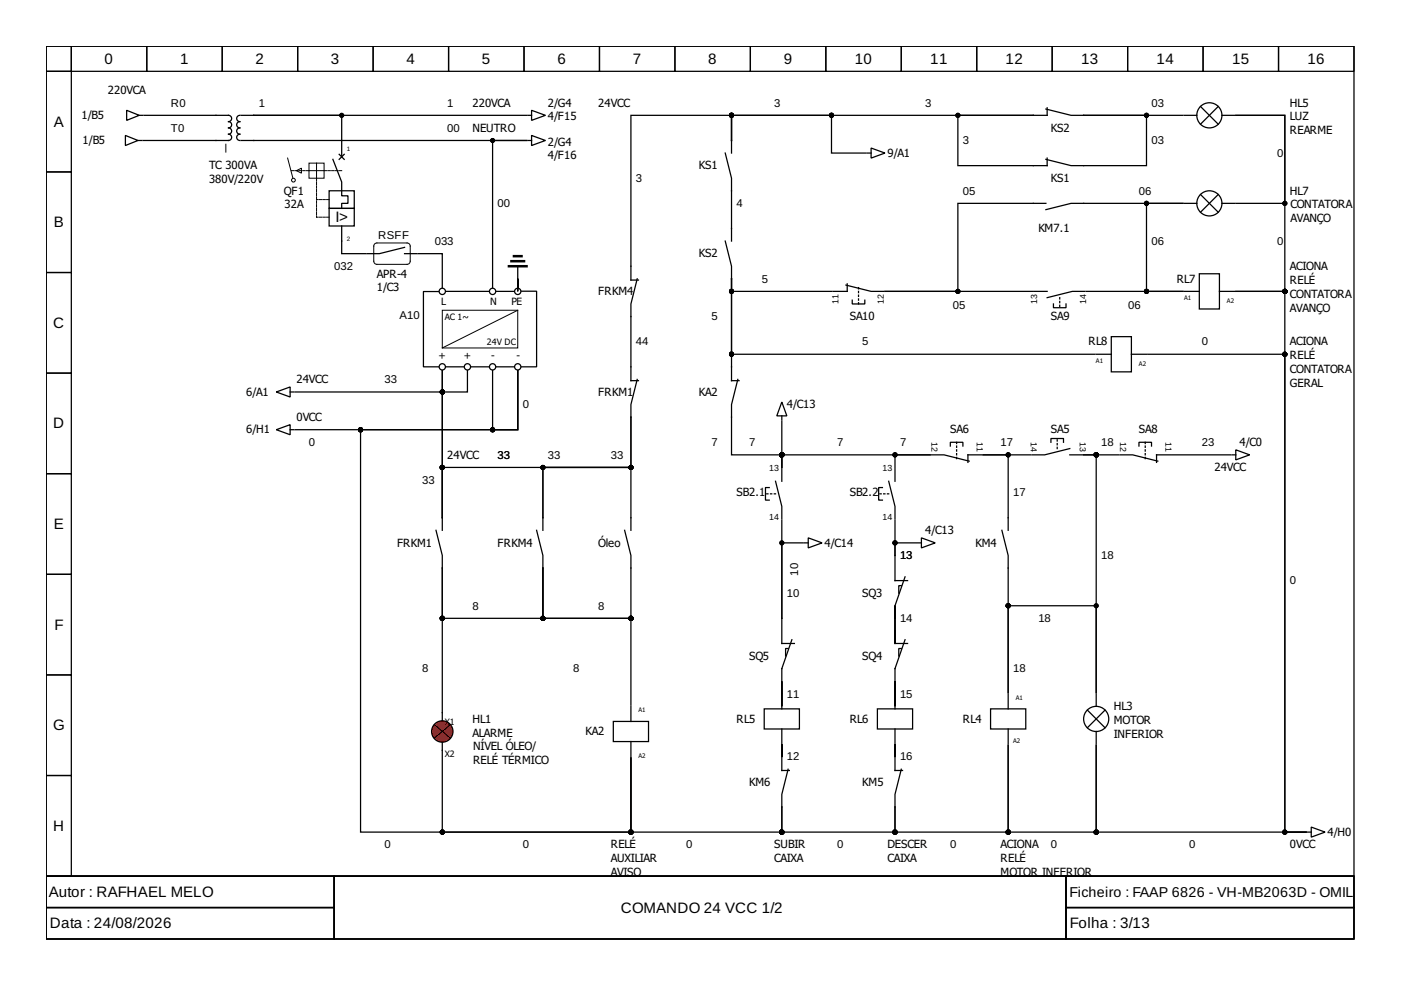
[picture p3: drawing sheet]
<svg xmlns="http://www.w3.org/2000/svg" width="297mm" height="210mm" viewBox="0 0 297 210" stroke-linecap="round" stroke-linejoin="round" font-family="sans-serif">
<g fill="none" stroke="#000" stroke-width=".27">
<path d="M9.8 9.8h277.3v176h-277.3zM9.8 9.8h5.3v5.3h-5.3zM9.8 15.1h5.3v21.4h-5.3zM15.1 9.8h16v5.3h-16zM31.1 9.8h16v5.3h-16zM47.1 9.8h16v5.3h-16zM63.1 9.8h16v5.3h-16zM79.1 9.8h16v5.3h-16zM95.1 9.8h16v5.3h-16zM111.1 9.8h16v5.3h-16zM127.1 9.8h16v5.3h-16zM143.1 9.8h16v5.3h-16z"/>
<path d="M159.1 9.8h16v5.3h-16zM175.1 9.8h16v5.3h-16zM191.1 9.8h16v5.3h-16zM207.1 9.8h16v5.3h-16zM223.1 9.8h16v5.3h-16zM239.1 9.8h16v5.3h-16zM255.1 9.8h16v5.3h-16zM271.1 9.8h16v5.3h-16zM9.8 36.5h5.3v21.3h-5.3zM26.6 28.7l2.7 1.1-2.7 1.1zM26.9 23.4l2.6 1.1-2.6 1zM29.3 29.8h.8"/>
<path d="M29.5 24.5h.8M45.8 24.5h2.6a.67 .67 0 0 1 .7 .6 .67 .67 0 0 1-.7 .7 .67 .67 0 0 1 .7 .7 .67 .67 0 0 1-.7 .6 .67 .67 0 0 1 .7 .7 .67 .67 0 0 1-.7 .7 .67 .67 0 0 1 .7 .6 .67 .67 0 0 1-.7 .7h-2.6M50.8 24.5a.67 .67 0 0 0-.6 .6 .67 .67 0 0 0 .6 .7 .67 .67 0 0 0-.6 .7 .67 .67 0 0 0 .6 .6 .67 .67 0 0 0-.6 .7 .67 .67 0 0 0 .6 .7 .67 .67 0 0 0-.6 .6 .67 .67 0 0 0 .6 .7M51.1 29.8h2.7M51.1 24.5h2.7M70.6 33.8l1.8 4.8v2.9h1.4v1.6h-1.4v1.1M71.9 32.7l1.1 1.1M72.4 29.8v3.5M73 32.7l-1.1 1.1M111.9 29.8h.8M111.9 24.5h.8M112.7 28.7l2.9 1.1-2.9 1.1z"/>
<path d="M112.7 23.4l2.9 1.1-2.9 1zM153.8 32.5l1.3 5.3v2.7M155.1 29.8v2.7M183.9 32.5h.8M184.7 31.4l2.9 1.1-2.9 1zM221.7 23.1l5.4 1.4h2.6M221.7 33.8l5.4 1.3h2.6M222 22.9v1.6h-2.9M222 33.5v1.6h-2.9M251.1 24.5h2.6M254.5 22.6l3.8 3.7M258.3 22.6l-3.8 3.7"/>
<path d="M259.1 24.5h2.6M9.8 57.8h5.3v21.3h-5.3zM69.8 40.5h5.3v3.7h-5.3zM69.8 44.2h5.3v3.7h-5.3zM72.4 47.9v3.2M85.8 52.4l-5.4 1.4h-2.6M85.8 53.8h2.6M109.8 56.4v2.7M133.8 56.4v3h1.6M135.1 59.1l-1.3 5.3v2.7M153.8 51.1l1.3 5.3v2.7M155.1 48.4v2.7"/>
<path d="M219.1 43.1h2.6M229.7 43.1h-2.6l-5.4 1.3M9.8 79.1h5.3v21.3h-5.3zM93 61.8h-3.2v16h3.2M94.5 61.8h9.1M94.6 77.8h3.7M99.9 77.8h3.7M105.2 61.8h3.8M105.2 77.8h3.8M110.6 61.7h3.2v16.1h-3.2M133.8 77.8v2.9h1.6M179.4 60.4l5.3 1.4h2.7"/>
<path d="M179.6 60.2v1.6h-2.9M180.7 63.6v.8h2.7v-.8M219.4 61.8h2.6M223.3 64.4v.8h2.7v-.8M230 61.8h-2.7l-5.3 1.3M232.4 75.1h3.2M235.6 71.4h4.3v7.4h-4.3zM239.9 75.1h3.2M58.6 91.1l2.9-1.1v2.2zM58.6 83.1l2.9-1.1v2.2zM61.5 91.1h.8M61.5 83.1h.8"/>
<path d="M135.1 80.4l-1.3 5.4v2.6M165.8 85.2l1 3h-2.1zM165.8 88.2v.8M165.8 99.4v2.6M189.8 99.4v2.6M197.5 96.4h2.7l5.3 1.4M201.5 94.6v-.8h2.7v.8M208.2 96.4h-3v1.6M222.8 93.8v-.8h2.7v.8M226.8 95.1l-5.3 1.3h-2.7M226.8 96.4h2.7M237.5 96.4h2.6l5.4 1.4"/>
<path d="M241.5 94.6v-.8h2.6v.8M248.1 96.4h-2.9v1.6M261.2 96.4h.8M262 95.4l2.9 1-2.9 1.1zM9.8 100.4h5.3v21.4h-5.3zM92.4 112.4l1.4 5.4v2.6M93.8 109.8v2.6M113.8 112.4l1.3 5.4v2.6M115.1 109.8v2.6M132.4 112.4l1.4 5.4v2.6M133.8 109.8v2.6M163.1 103.4h-.8v2.6h.8"/>
<path d="M164.4 102l1.4 5.4v2.6M170.6 115.1h.8M171.4 114l2.9 1.1-2.9 1.1zM187.1 103.4h-.8v2.6h.8M188.4 102l1.4 5.4v2.6M189.8 117.8v5.3h2.6M194.6 115.1h.8M195.4 114l2.9 1.1-2.9 1.1zM212.4 112.4l1.4 5.4v2.6M213.8 109.8v2.6M9.8 121.8h5.3v21.3h-5.3zM165.8 131.1v5.3h2.6"/>
<path d="M167.1 137.5h-.5v1.6M167.9 135.6l-2.1 6.2v8.5M191.1 137.5h-.5v1.6M191.1 124.2h-.5v1.6M191.9 122.3l-2.1 6.1v8h2.6M191.9 135.6l-2.1 6.2v8.5M9.8 143.1h5.3v21.3h-5.3zM93.8 151.1v8M130 153h7.5v4.2h-7.5zM133.8 149.8v3.2M133.8 157.2v3.2M162 150.3h7.5v4.3h-7.5z"/>
<path d="M165.8 154.6v3.2M186 150.3h7.5v4.3h-7.5zM189.8 154.6v3.2M210 150.3h7.5v4.3h-7.5zM213.8 147.1v3.2M213.8 154.6v3.2M230.5 150.6l3.8 3.7M232.4 147.1v2.7M232.4 155.1v2.7M234.3 150.6l-3.8 3.7M9.8 164.4h5.3v21.4h-5.3zM165.8 160.4v3h1.6"/>
<path d="M167.1 163.1l-1.3 5.3v2.7M189.8 160.4v3h1.6M191.1 163.1l-1.3 5.3v2.7M277.2 176.4h.8M278 175.4l2.9 1-2.9 1.1zM9.8 185.8h277.3v13.3h-277.3zM9.8 185.8h61v6.6h-61zM9.8 192.4h61v6.7h-61zM70.8 185.8h155.2v13.3h-155.2zM226 185.8h61.1v6.6h-61.1zM226 192.4h61.1v6.7h-61.1z"/>
<circle cx="256.4" cy="24.5" r="2.67"/>
<circle cx="93.8" cy="77.8" r=".67"/>
<circle cx="93.8" cy="61.8" r=".67"/>
<circle cx="99.1" cy="77.8" r=".67"/>
<circle cx="104.4" cy="77.8" r=".67"/>
<circle cx="104.4" cy="61.8" r=".67"/>
<circle cx="109.8" cy="77.8" r=".67"/>
<circle cx="109.8" cy="61.8" r=".67"/>
<circle cx="232.4" cy="152.4" r="2.67"/>
</g>
<g fill="none" stroke="#000" stroke-width=".21">
<path d="M61 33.5l1.1 4.3M62.8 36.2l1.1-.5v1zM65.5 34.6h3.2v3.2h-3.2zM65.5 36.2h3.2M67.1 34.6v3.2M79.4 51.7l.5-.2h6.4a.67 .67 0 0 1 .7 .7v3.2a.67 .67 0 0 1-.7 .6h-6.4a.67 .67 0 0 1-.7-.6v-3.2zM93.8 65.8h16v8h-16zM109.8 65.8l-16 8"/>
<circle cx="62.2" cy="38.2" r=".4"/>
</g>
<path d="M61.8 36.2h3.7M67.1 37.8v8.2M68.7 36.2h3.7M69.8 42.3h-2.7M69.8 46h-2.7" fill="none" stroke="#000" stroke-width=".21" stroke-dasharray=".5 .3"/>
<path d="M182 64.4v-3.4M224.7 65v-2.4M202.8 93.8v3.4M224.1 93.2v2.4M242.8 93.8v3.4M162.6 104.7h2.4M186.6 104.7h2.4" fill="none" stroke="#000" stroke-width=".27" stroke-dasharray=".3 .5"/>
<path d="M107.9 56.4h3.7M108.4 55.4h2.7M109 54.3h1.6" fill="none" stroke="#000" stroke-width=".53"/>
<circle cx="93.8" cy="155.1" r="2.27" fill="#f00" stroke="#000" stroke-width=".27"/>
<g fill="none" stroke="#000" stroke-width=".27">
<path d="M30.3 29.8h15.5M30.6 24.5h15.2M53.8 29.8h57.8h-7.2v31.2M111.6 24.5h-57.8h18.6v5.3M155.1 29.8v-5.3h21.2v8h7.3M155.1 29.8v-5.3h64h-16v10.6h16M155.1 29.8v-5.3h-21.3v31.9M250.8 24.5h-21.1h13.4v10.6h-13.4M72.4 51.1v2.7h5.1M88.7 53.8h5.1v7.2M109.8 59.1v2.7v-2.7v1.9M155.1 59.1v16h77"/>
<path d="M155.1 59.1v21.6h1.6M155.1 40.5v7.9M155.1 59.1v2.7h21.3M219.1 43.1h-16v18.7h-15.5h31.5M229.7 43.1h21.1h-7.7v18.7h7.7h-20.5M251.1 43.1h2.6M254.3 58h4.2v7.5h-4.2zM254.5 41.2l3.8 3.8M258.3 41.2l-3.8 3.8M259.1 43.1h2.6M262 43.1h10.4v-18.6h-10.4h10.4v37.3h-10.4h10.4v114.6h4.5M99.1 78.6v4.5h-5.3v26.7"/>
<path d="M104.4 78.6v12.5h5.4v-12.5M109.8 78.6v12.5h-33.4v85.3h57.4v-15.7M109.8 78.6v12.5h-47.2M133.8 67.1v10.7M243.3 75.1h29.1v101.3h4.5M251.1 61.8h3.2M258.5 61.8h3.2M62.6 83.1h31.2v-4.5v31.2M156.4 80.4l-1.3 5.4v10.6h10.7v2.7M165.8 89.2v9.9M165.8 99.1v-2.7h31.4h-7.4v2.7M218.6 96.4h-10.2h5.4v13.4"/>
<path d="M237.2 96.4h-7.5h2.7v50.4v-18.4h-18.6v18.4v-26.4M248.4 96.4h12.5M93.8 109.8v-10.7h40v-10.7v10.7h-18.7v8v2.7v-10.7h18.7v10.7M165.8 110.3v20.8v-16h4.5M189.8 110.3v7.5v-2.7h4.5M115.1 120.4v10.7h18.7v-10.7M115.1 120.4v10.7h18.7v18.4M115.1 120.4v10.7h-21.3v-10.7v30.7M189.8 131.1v-2.7v8v-2.6M92.1 153.7l3.3 2.8M93.8 159.1v17.3h40v-15.7M95.4 153.7l-3.3 2.8"/>
<path d="M165.8 158v2.4v-2.6v2.6M165.8 146.8v-2.4v5.4v-2.7M189.8 158v2.4v-2.6v2.6M189.8 146.8v-2.4v5.4v-2.7M133.8 160.7v15.7h32v-5.3v5.3h24v-5.3v5.3h24v-18.4v18.4h18.6v-18.4v18.4h44.5"/>
<circle cx="256.4" cy="43.1" r="2.67"/>
</g>
<g fill="#000" stroke="#000" stroke-width=".27">
<circle cx="72.4" cy="24.5" r=".4"/>
<circle cx="104.4" cy="29.8" r=".4"/>
<circle cx="155.1" cy="24.5" r=".4"/>
<circle cx="176.3" cy="24.5" r=".4"/>
<circle cx="203.1" cy="24.5" r=".4"/>
<circle cx="243.1" cy="24.5" r=".4"/>
<circle cx="243.1" cy="43.1" r=".4"/>
<circle cx="272.4" cy="43.1" r=".4"/>
<circle cx="155.1" cy="75.1" r=".4"/>
<circle cx="155.1" cy="61.8" r=".4"/>
<circle cx="203.1" cy="61.8" r=".4"/>
<circle cx="243.1" cy="61.8" r=".4"/>
<circle cx="272.4" cy="75.1" r=".4"/>
<circle cx="272.4" cy="61.8" r=".4"/>
<circle cx="76.4" cy="91.1" r=".4"/>
<circle cx="93.8" cy="83.1" r=".4"/>
<circle cx="93.8" cy="99.1" r=".4"/>
<circle cx="104.4" cy="91.1" r=".4"/>
<circle cx="115.1" cy="99.1" r=".4"/>
<circle cx="133.8" cy="99.1" r=".4"/>
<circle cx="165.8" cy="96.4" r=".4"/>
<circle cx="189.8" cy="96.4" r=".4"/>
<circle cx="213.8" cy="96.4" r=".4"/>
<circle cx="232.4" cy="96.4" r=".4"/>
<circle cx="165.8" cy="115.1" r=".4"/>
<circle cx="189.8" cy="115.1" r=".4"/>
<circle cx="93.8" cy="131.1" r=".4"/>
<circle cx="115.1" cy="131.1" r=".4"/>
<circle cx="133.8" cy="131.1" r=".4"/>
<circle cx="213.8" cy="128.4" r=".4"/>
<circle cx="232.4" cy="128.4" r=".4"/>
<circle cx="93.8" cy="176.4" r=".4"/>
<circle cx="133.8" cy="176.4" r=".4"/>
<circle cx="165.8" cy="176.4" r=".4"/>
<circle cx="189.8" cy="176.4" r=".4"/>
<circle cx="213.8" cy="176.4" r=".4"/>
<circle cx="232.4" cy="176.4" r=".4"/>
<circle cx="272.4" cy="176.4" r=".4"/>
</g>
<g font-size="3.2">
<text x="22.2" y="13.5">0</text>
<text x="38.2" y="13.5">1</text>
<text x="54.2" y="13.5">2</text>
<text x="70.2" y="13.5">3</text>
<text x="86.2" y="13.5">4</text>
<text x="102.2" y="13.5">5</text>
<text x="118.2" y="13.5">6</text>
<text x="134.2" y="13.5">7</text>
<text x="150.2" y="13.5">8</text>
<text x="166.2" y="13.5">9</text>
<text x="181.2" y="13.5">10</text>
<text x="197.2" y="13.5">11</text>
<text x="213.2" y="13.5">12</text>
<text x="229.2" y="13.5">13</text>
<text x="245.2" y="13.5">14</text>
<text x="261.2" y="13.5">15</text>
<text x="277.2" y="13.5">16</text>
<text x="11.4" y="26.9">A</text>
<text x="48.4" y="30.6" transform="rotate(90 48.4 30.6)">_</text>
<text x="71.1" y="47.1">I&gt;</text>
<text x="11.4" y="48.2">B</text>
<text x="11.3" y="69.5">C</text>
<text x="11.3" y="90.8">D</text>
<text x="11.4" y="112.2">E</text>
<text x="11.5" y="133.5">F</text>
<text x="11.3" y="154.8">G</text>
<text x="11.3" y="176.2">H</text>
<text x="10.3" y="190.2">Autor : RAFHAEL MELO</text>
<text x="10.6" y="196.8">Data : 24/08/2026</text>
<text x="131.6" y="193.5">COMANDO 24 VCC 1/2</text>
<text x="226.8" y="196.8">Folha : 3/13</text>
</g>
<text font-size="3" x="226.8" y="190.1">Ficheiro : FAAP 6826 - VH-MB2063D - OMIL</text>
<g font-size="2.4">
<text x="22.9" y="19.9">220VCA</text>
<text x="36.2" y="22.6">R0</text>
<text x="54.8" y="22.6">1</text>
<text x="94.8" y="22.6">1</text>
<text x="100.2" y="22.6">220VCA</text>
<text x="116.2" y="22.6">2/G4</text>
<text x="126.8" y="22.6">24VCC</text>
<text x="164.2" y="22.6">3</text>
<text x="196.2" y="22.6">3</text>
<text x="244.1" y="22.6">03</text>
<text x="273.5" y="22.6">HL5</text>
<text x="17.3" y="25.3">1/B5</text>
<text x="36.2" y="27.9">T0</text>
<text x="94.8" y="27.9">00</text>
<text x="100.2" y="27.9">NEUTRO</text>
<text x="116.2" y="25.5">4/F15</text>
<text x="222.8" y="27.9">KS2</text>
<text x="273.5" y="25.5">LUZ</text>
<text x="273.5" y="28.5">REARME</text>
<text x="17.5" y="30.6">1/B5</text>
<text x="44.3" y="35.9">TC 300VA</text>
<text x="116.2" y="30.9">2/G4</text>
<text x="116.2" y="33.8">4/F16</text>
<text x="148.2" y="35.9">KS1</text>
<text x="188.2" y="33.3">9/A1</text>
<text x="204.2" y="30.6">3</text>
<text x="244.1" y="30.6">03</text>
<text x="270.8" y="33.3">0</text>
<text x="44.3" y="38.9">380V/220V</text>
<text x="60.2" y="41.3">QF1</text>
<text x="134.8" y="38.6">3</text>
<text x="204.2" y="41.3">05</text>
<text x="222.8" y="38.6">KS1</text>
<text x="241.5" y="41.3">06</text>
<text x="273.5" y="41.3">HL7</text>
<text x="60.3" y="44.2">32A</text>
<text x="105.5" y="43.9">00</text>
<text x="156.2" y="43.9">4</text>
<text x="273.6" y="44.2">CONTATORA</text>
<text x="273.6" y="47.1">AVANÇO</text>
<text x="80.2" y="50.6">RSFF</text>
<text x="92.2" y="51.9">033</text>
<text x="220.2" y="49.2">KM7.1</text>
<text x="244.1" y="51.9">06</text>
<text x="270.8" y="51.9">0</text>
<text x="70.8" y="57.2">032</text>
<text x="79.9" y="58.8">APR-4</text>
<text x="148.2" y="54.6">KS2</text>
<text x="161.5" y="59.9">5</text>
<text x="249.5" y="59.9">RL7</text>
<text x="273.5" y="57.2">ACIONA</text>
<text x="79.9" y="61.8">1/C3</text>
<text x="126.8" y="62.6">FRKM4</text>
<text x="202" y="65.5">05</text>
<text x="239.2" y="65.5">06</text>
<text x="273.5" y="60.2">RELÉ</text>
<text x="273.5" y="63.1">CONTATORA</text>
<text x="84.7" y="67.6">A10</text>
<text x="150.8" y="67.9">5</text>
<text x="180.2" y="67.9">SA10</text>
<text x="222.8" y="67.9">SA9</text>
<text x="273.5" y="66">AVANÇO</text>
<text x="134.8" y="73.2">44</text>
<text x="182.8" y="73.2">5</text>
<text x="230.8" y="73.2">RL8</text>
<text x="254.8" y="73.2">0</text>
<text x="273.5" y="73.2">ACIONA</text>
<text x="273.5" y="76.2">RELÉ</text>
<text x="52.2" y="83.9">6/A1</text>
<text x="62.8" y="81.2">24VCC</text>
<text x="81.5" y="81.2">33</text>
<text x="126.8" y="83.9">FRKM1</text>
<text x="148.2" y="83.9">KA2</text>
<text x="273.5" y="79.1">CONTATORA</text>
<text x="273.5" y="82">GERAL</text>
<text x="62.8" y="89.2">0VCC</text>
<text x="110.8" y="86.6">0</text>
<text x="166.8" y="86.6">4/C13</text>
<text x="52.2" y="91.9">6/H1</text>
<text x="65.5" y="94.6">0</text>
<text x="150.8" y="94.6">7</text>
<text x="158.8" y="94.6">7</text>
<text x="177.5" y="94.6">7</text>
<text x="190.8" y="94.6">7</text>
<text x="201.5" y="91.9">SA6</text>
<text x="212.2" y="94.6">17</text>
<text x="222.8" y="91.9">SA5</text>
<text x="233.5" y="94.6">18</text>
<text x="241.5" y="91.9">SA8</text>
<text x="254.8" y="94.6">23</text>
<text x="262.8" y="94.6">4/C0</text>
<text x="94.8" y="97.2">24VCC</text>
<text x="105.5" y="97.2">33</text>
<text x="116.2" y="97.2">33</text>
<text x="129.5" y="97.2">33</text>
<text x="257.5" y="99.9">24VCC</text>
<text x="89.5" y="102.6">33</text>
<text x="156.2" y="105.2">SB2.1</text>
<text x="180.2" y="105.2">SB2.2</text>
<text x="214.8" y="105.2">17</text>
<text x="196.2" y="113.2">4/C13</text>
<text x="84.2" y="115.9">FRKM1</text>
<text x="105.5" y="115.9">FRKM4</text>
<text x="126.8" y="115.9">Óleo</text>
<text x="174.8" y="115.9">4/C14</text>
<text x="190.8" y="118.6">13</text>
<text x="206.8" y="115.9">KM4</text>
<text x="233.5" y="118.6">18</text>
<text x="169.2" y="122" transform="rotate(-90 169.2 122)">10</text>
<text x="273.5" y="123.9">0</text>
<text x="100.2" y="129.2">8</text>
<text x="126.8" y="129.2">8</text>
<text x="166.8" y="126.6">10</text>
<text x="182.8" y="126.6">SQ3</text>
<text x="190.8" y="131.9">14</text>
<text x="220.2" y="131.9">18</text>
<text x="89.5" y="142.6">8</text>
<text x="121.5" y="142.6">8</text>
<text x="158.8" y="139.9">SQ5</text>
<text x="182.8" y="139.9">SQ4</text>
<text x="214.8" y="142.6">18</text>
<text x="166.8" y="147.9">11</text>
<text x="190.8" y="147.9">15</text>
<text x="100.2" y="153.2">HL1</text>
<text x="124.2" y="155.9">KA2</text>
<text x="156.2" y="153.2">RL5</text>
<text x="180.2" y="153.2">RL6</text>
<text x="204.2" y="153.2">RL4</text>
<text x="236.1" y="150.6">HL3</text>
<text x="236.1" y="153.5">MOTOR</text>
<text x="100.2" y="156.2">ALARME</text>
<text x="100.3" y="159.1">NÍVEL ÓLEO/</text>
<text x="166.8" y="161.2">12</text>
<text x="190.8" y="161.2">16</text>
<text x="236.1" y="156.4">INFERIOR</text>
<text x="100.3" y="162">RELÉ TÉRMICO</text>
<text x="158.8" y="166.6">KM6</text>
<text x="182.8" y="166.6">KM5</text>
<text x="81.5" y="179.9">0</text>
<text x="110.8" y="179.9">0</text>
<text x="129.5" y="179.9">RELÉ</text>
<text x="145.5" y="179.9">0</text>
<text x="164.2" y="179.9">SUBIR</text>
<text x="177.5" y="179.9">0</text>
<text x="188.2" y="179.9">DESCER</text>
<text x="201.5" y="179.9">0</text>
<text x="212.2" y="179.9">ACIONA</text>
<text x="222.8" y="179.9">0</text>
<text x="252.1" y="179.9">0</text>
<text x="273.5" y="179.9">0VCC</text>
<text x="281.5" y="177.2">4/H0</text>
<text x="129.5" y="182.8">AUXILIAR</text>
<text x="129.5" y="185.8">AVISO</text>
<text x="164.2" y="182.8">CAIXA</text>
<text x="188.2" y="182.8">CAIXA</text>
<text x="212.2" y="182.8">RELÉ</text>
<text x="212.2" y="185.8">MOTOR INFERIOR</text>
</g>
<g font-size="2.1">
<text x="93.5" y="64.7">L</text>
<text x="103.9" y="64.7">N</text>
<text x="108.4" y="64.7">PE</text>
<text x="93" y="76.2">+</text>
<text x="98.3" y="76.2">+</text>
<text x="104.2" y="76.2">-</text>
<text x="109.5" y="76.2">-</text>
</g>
<g font-size="1.9">
<text x="177.8" y="64.4" transform="rotate(-90 177.8 64.4)">11</text>
<text x="187.4" y="64.4" transform="rotate(-90 187.4 64.4)">12</text>
<text x="219.9" y="64.4" transform="rotate(-90 219.9 64.4)">13</text>
<text x="230.3" y="64.4" transform="rotate(-90 230.3 64.4)">14</text>
<text x="94.3" y="67.9">AC 1~</text>
<text x="103.2" y="73.1">24V DC</text>
<text x="197.5" y="93.8" transform="rotate(90 197.5 93.8)">12</text>
<text x="207.1" y="93.8" transform="rotate(90 207.1 93.8)">11</text>
<text x="218.6" y="93.8" transform="rotate(90 218.6 93.8)">14</text>
<text x="228.9" y="93.8" transform="rotate(90 228.9 93.8)">13</text>
<text x="237.5" y="93.8" transform="rotate(90 237.5 93.8)">12</text>
<text x="247.1" y="93.8" transform="rotate(90 247.1 93.8)">11</text>
<text x="163.1" y="99.9">13</text>
<text x="187.1" y="99.9">13</text>
<text x="163.1" y="110.3">14</text>
<text x="187.1" y="110.3">14</text>
<text x="94.3" y="153.8">X1</text>
<text x="94.3" y="160.4">X2</text>
</g>
<g font-size="1.3">
<text x="73.5" y="31.9">1</text>
<text x="73.5" y="51.1">2</text>
<text x="251" y="63.6">A1</text>
<text x="260.1" y="64.2">A2</text>
<text x="232.4" y="77">A1</text>
<text x="241.5" y="77.5">A2</text>
<text x="215.4" y="148.4">A1</text>
<text x="135.4" y="151.1">A1</text>
<text x="135.4" y="160.7">A2</text>
<text x="214.8" y="157.5">A2</text>
</g>
</svg>
